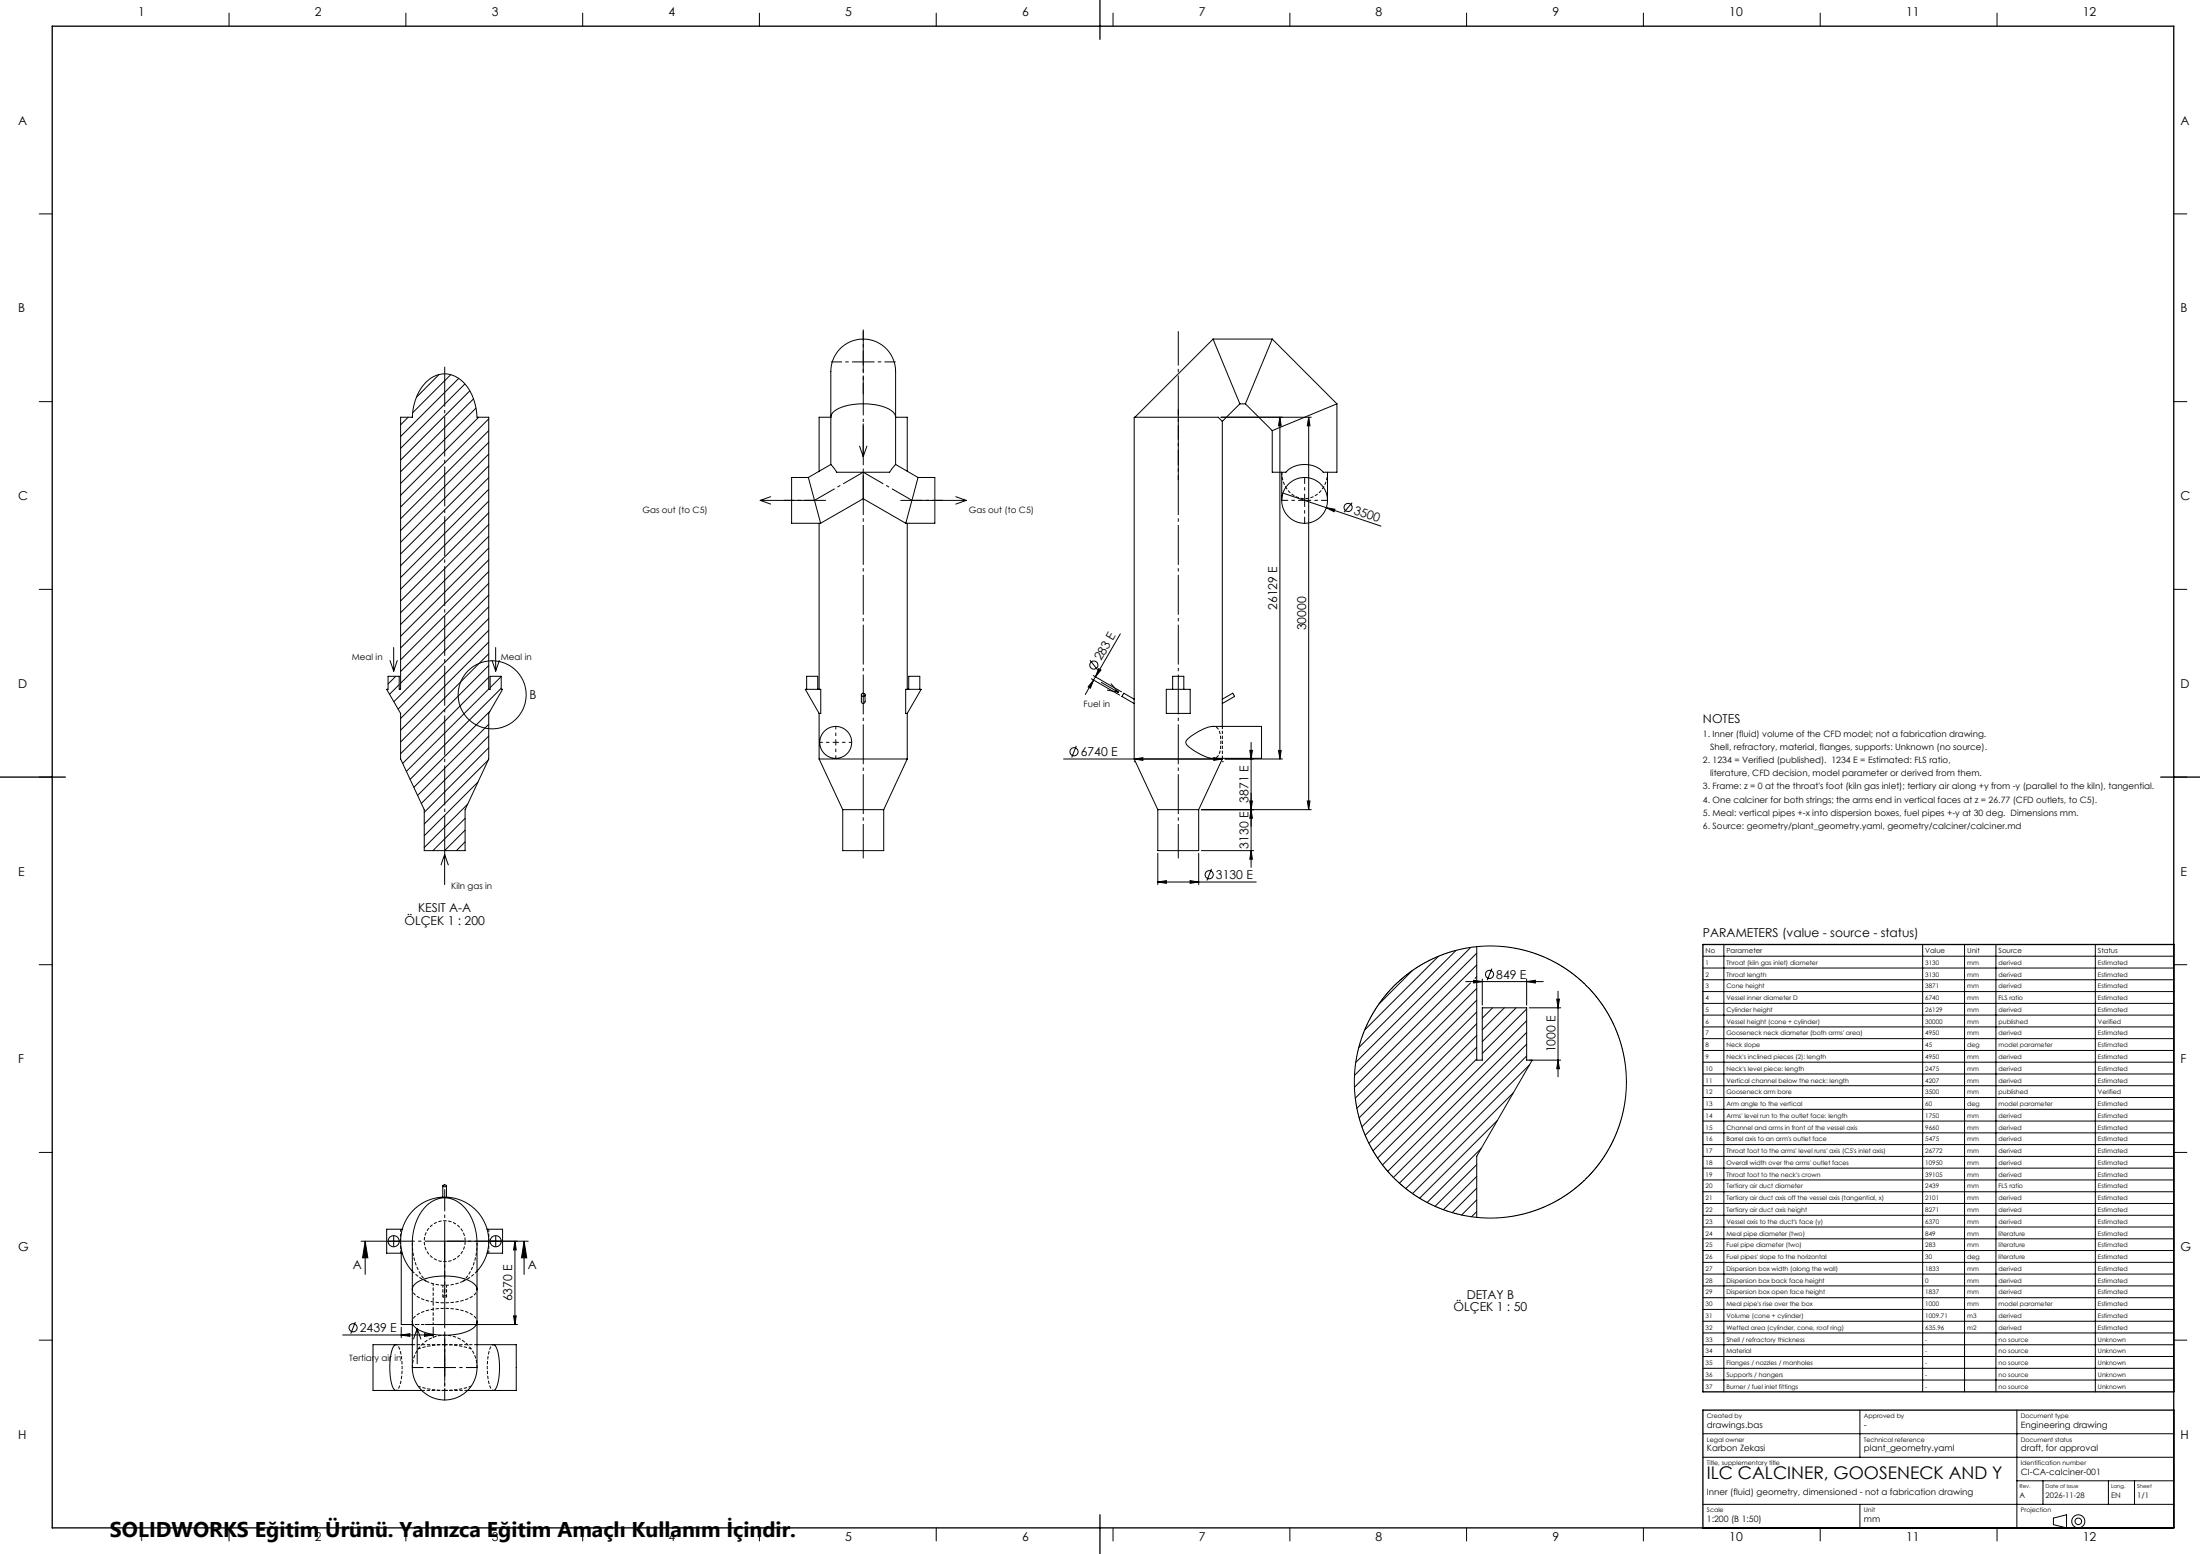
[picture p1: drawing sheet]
<svg xmlns="http://www.w3.org/2000/svg" width="841mm" height="594mm" viewBox="0 0 841 594" stroke-linecap="round" stroke-linejoin="round" font-family="sans-serif">
<path d="M153.1 474.4v4.6M153.1 469.8v4.6M186.9 469.8v4.6M186.9 474.4v4.6M157.6 485.9a16.9 16.9 0 0 0 5.3 3.8M177.1 489.7a16.9 16.9 0 0 0 5.3-3.8M170 514h-12.4M182.4 514h-12.4M157.6 522.7l.3-2.5 .7-2.2 1.2-2.3 1.4-1.7 1.8-1.5 2.3-1.2 2.1-.7 2.6-.2 2.6 .2 2.1 .7 2.3 1.2 1.7 1.5 1.5 1.7 1.2 2.3 .7 2.2 .3 2.5" fill="none" stroke="#000" stroke-width=".38" stroke-dasharray="1.3 .6" stroke-dashoffset=".2" stroke-linecap="butt"/>
<path d="M463.6 277.7l1.4 .3 .9 1.1 .6 1.8 .2 2.8-.2 2.9-.6 1.8-.9 1.1-1.4 .4M157.6 492.9l.3 1 .7 .9 2.6 1.7 4.1 1.1 4.7 .4 4.7-.4 4-1.1 2.7-1.7 .7-.9 .3-1M157.6 505.2l.3-1 .7-.9 2.6-1.7 4.1-1.1 4.7-.4 4.7 .4 4 1.1 2.7 1.7 .7 .9 .3 1" fill="none" stroke="#000" stroke-width=".38" stroke-dasharray="1.3 .6" stroke-dashoffset=".6" stroke-linecap="butt"/>
<path d="M162.9 489.7l3.6 1.2 3.6 .4 3.6-.4 3.4-1.2" fill="none" stroke="#000" stroke-width=".38" stroke-dasharray="1.3 .6" stroke-linecap="butt"/>
<path d="M157.6 475.4l.4 4.4a18.8 18.8 0 0 0 4.9 9.9M169.3 491.3v4.3M170.7 495.6v-4.3M177.1 489.7a20.3 20.3 0 0 0 5.3-14.3M159.5 506.3h6.1" fill="none" stroke="#000" stroke-width=".38" stroke-dasharray="1.3 .6" stroke-dashoffset=".4" stroke-linecap="butt"/>
<path d="M467.3 289.9v-12.2M170 514l-5.5 .4-4.6 1.2M180.1 515.6l-4.6-1.2-5.5-.4M159.9 529.9l5 1.2 5.1 .4M170 531.5l5.1-.4 5-1.2" fill="none" stroke="#000" stroke-width=".38" stroke-dasharray="1.3 .6" stroke-dashoffset=".3" stroke-linecap="butt"/>
<path d="M165.6 506.3v-15.6M170 514v17.5" fill="none" stroke="#000" stroke-width=".38" stroke-dasharray="1.3 .6" stroke-dashoffset=".5" stroke-linecap="butt"/>
<path d="M151.4 514l.9 .6 .7 1.9 .5 2.9 .2 3.3M153.7 522.7l-.2 3.4-.5 2.8-.7 1.9-.9 .7M186.3 522.7l.2-3.3 .5-2.9 .7-1.9 .9-.6M188.6 531.5l-.9-.7-.7-1.9-.5-2.8-.2-3.4" fill="none" stroke="#000" stroke-width=".38" stroke-dasharray="1.3 .6" stroke-dashoffset=".7" stroke-linecap="butt"/>
<path d="M177.8 474.4l-.6-3-1.7-2.5-2.5-1.7-3-.6-3 .6-2.5 1.7-1.7 2.5-.6 3 .6 3 1.7 2.6 2.5 1.7 3 .6 3-.6 2.5-1.7 1.7-2.6 .6-3M170 495.3l.6 .1 .1 .3-.7 .3-.7-.3 .1-.3 .6-.1" fill="none" stroke="#000" stroke-width=".38" stroke-dasharray="1.3 .6" stroke-dashoffset="-.1" stroke-linecap="butt"/>
<path d="M157.6 506.3h1.9" fill="none" stroke="#000" stroke-width=".38" stroke-dasharray="1.3 .6" stroke-dashoffset=".9" stroke-linecap="butt"/>
<path d="M490 180.5l.6 3.9 1.9 3.2 2.9 2.2 1.7 .6 1.6 .2 1.8-.2 1.6-.6 2.8-2.2 1.9-3.2 .7-3.9M161.2 531.5h8.8M170 531.5h8.7" fill="none" stroke="#000" stroke-width=".38" stroke-dasharray="1.3 .6" stroke-dashoffset=".1" stroke-linecap="butt"/>
<path d="M153.4 477.3v1.7" fill="none" stroke="#000" stroke-width=".38" stroke-dasharray="1.3 .6" stroke-dashoffset=".8" stroke-linecap="butt"/>
<g fill="none" stroke="#000" stroke-width=".38">
<path d="M87.6 5v5M155.2 5v5M222.7 5v5M290.3 5v5M357.9 5v5M425.5 5v5M493.1 5v5M560.6 5v5M628.2 5v5M695.8 5v5M763.4 5v5M15 81.8h5"/>
<path d="M831 81.8h5M463.7 129.6l10.3 24.8M463.7 129.6l-29.9 29.9M463.7 129.6h22.6M486.3 129.6l-10.2 24.8M486.3 129.6l24.8 24.8M15 153.5h5M156 159.5l-2.9 2.9M162.8 146.1a9.9 9.9 0 0 1 15.9 1.8 21.9 21.9 0 0 1 3.7 11.6h4.4v104h.6v-5h4.2v5h.5l-5.3 9.2v17.4l-9 19.4v15.6h-15.6v-15.6l-9.1-19.4v-17.4l-5.3-9.2h.5v-5h4.3v5h.5v-104h4.5l.1-.5a20.4 20.4 0 0 1 5.1-12.9zM167.9 143.2l-8.7 8.6M172.3 143.2l-14.5 14.6M175.4 144.6l-22.3 22.3"/>
<path d="M177.7 146.7l-24.6 24.7M179.6 149.4l-26.5 26.5M181 152.5l-27.9 27.8M182 156l-28.9 28.8M183 159.5l-29.9 29.8M466.7 159.5h34.6M474 154.4l-6.7 6.7M474 154.4h2.1M476.1 154.4l10.2 10.2M489.3 159.5l.5 3.3h-1.1zM489.3 159.5v130.6M500.3 159.5l.5 3.3h-1.1z"/>
<path d="M500.3 159.5v150M511.1 154.4v26.1h-3.6a2.42 2.42 0 0 1-2.9-1.1l-2.7-1.4-2.9-.5-3.4 .5-2.6 1.2a3.5 3.5 0 0 1-3.9 1.3h-2.8v-15.9M511.1 154.4l-24.8 10.2M831 153.5h5M186.8 160.1l-33.7 33.7M186.8 164.6l-33.7 33.7M186.8 169.1l-33.7 33.7M186.8 173.6l-33.7 33.7M186.8 178.1l-33.7 33.7M317.6 177.5l1.5 1.9a1.87 1.87 0 0 0 2.6 1.1h17a1.53 1.53 0 0 0 2.2-1.2l1.5-1.8M317.6 177.5v-35.8l.3-2.3a12.4 12.4 0 0 1 13.4-9.7 12.4 12.4 0 0 1 11.1 12.3v35.5M317.6 177.5l-8.6 5"/>
<path d="M328.6 170.5l1.4 4M330 162v12.5M331.4 170.5l-1.4 4M342.4 177.5l8.5 5M467.3 161l-.8-.6a2.11 2.11 0 0 0-2.6-.9h-30.3v107.8M467.3 161v106.3M186.8 182.6l-33.7 33.6M186.8 187l-33.7 33.8M186.8 191.6l-33.7 33.6M186.8 196l-33.7 33.7M290.6 191.3h25M290.6 191.3l4 1.4"/>
<path d="M294.6 189.9l-4 1.4M309 182.5l4.7 17.5M309 182.5h-6.4v17.5h11.1M313.1 180.2v-20.7h3.1a.93 .93 0 0 0 1.5-.5l1.1-1.7 2.4-1.4 3.2-1 4.3-.5h3.2l5.1 .9 3 1.1 1.9 1.7a1.41 1.41 0 0 0 2.1 1.4h2.8v20.7M330 180.5v10.1M330 190.6l16.3 9.4M330 190.6l-16.3 9.4M344.3 191.3h25.1M350.9 182.5l-4.6 17.5M350.9 182.5h6.5v17.5h-11.1M365.4 189.9l4 1.4M369.4 191.3l-4 1.4"/>
<path d="M490 180.5v10.8M490.4 188.5l37.5 12.6M507 194.1l3.3 .6-.3 .9zM507.5 180.5v10.8M516.9 192.2l-3.1 3.6M186.8 200.5l-33.7 33.7M186.8 205l-33.7 33.7M186.8 209.5l-33.7 33.7M186.8 214l-33.7 33.7M186.8 218.5l-33.7 33.7M313.1 200v63.5M346.8 200v63.5"/>
<path d="M15 225.3h5M186.8 223l-33.7 33.7M186.8 227.5l-33.7 33.7M186.8 231.9l-36.2 36.3M186.8 236.4l-34.6 34.7M831 225.3h5M149.1 252.5l1.4 4M150.5 247.5v9M151.3 258.5l-3 2.9M151.9 252.5l-1.4 4M186.8 240.9l-33.7 33.7M186.8 245.4l-33.7 33.7"/>
<path d="M186.8 249.9l-33.7 33.7M186.8 254.4l-33.7 33.7M186.8 258.9l-32.9 32.9M188.1 252.5l1.4 4M189.5 247.5v9M190.9 252.5l-1.4 4M191.6 258.6l-4.2 4.2M416.7 252.3l2.9 3.8M417.2 259.5l10.8 6.2M417.9 258.2l10.8 6.3M418 260l-1.2 3.1-.8-.5zM418 260l-3.1 5.5"/>
<path d="M418.7 258.7l-.7 1.3M420 255.6l.9 .5-2.2 2.6zM428.3 242.3l-9.6 16.4M152.6 261.7l-3.7 3.7M186.8 263.4l-31.5 31.5M186.8 276.9l-27.2 27.2M187.3 271.9l-29.1 29.1M191.6 263.1l-34.8 34.8M307.8 263.5h6v9.2h-.7zM308.4 263.5v-5h4.2v5M313.1 272.7v17.4M329.3 265.6v2.7l.6 .6 .5-.1 .3-.6v-2.6"/>
<path d="M346.2 263.5h5.9l-5.3 9.2h-.6zM346.8 272.7v17.4M347.4 263.5v-5h4.2v5M421 260.8l6.5 3.8M423.3 263.8l4.2 .8M424.7 261.4l2.8 3.2M433.6 267.3v1.6M433.6 267.3l-4-2.3-.7 1.2 4.7 2.7M433.6 268.9v21.2M445.8 263.5h9.2v9.2h-9.2zM448.3 263.5v-5h4.2v5M467.3 267.3v1.6"/>
<path d="M467.3 267.3l3.9-2.3 .7 1.2-4.6 2.7M467.3 268.9v8.8M15 297h5M182.7 298.9l-20.5 20.6M186.7 290.5l-24.5 24.5M186.8 281.3l-25.8 25.8M186.8 285.8l-24.6 24.7M313.1 290.1h33.7M313.1 290.1l9.1 19.4M346.8 290.1l-9 19.4M406.6 290.1h60.7M411.4 285.1l-1.7 4.5"/>
<path d="M433.6 290.1h33.7M433.6 290.1l3.3-.5v1zM433.6 291.1h.1M433.6 290.1l9 19.4M454 282.5l4.1-2.9 2.8-1.3 1.9-.6h19.4v12.2h-19l-1.3-.3-3.8-1.7-3.9-2.6-.9-1.3 .1-.8zM464 289.6l3.3 .5-3.3 .5zM467.3 291.1h.1M467.3 290.1l-9.1 19.4M467.3 289.9v.2M468.3 290.1h22M477.8 286.8h1l-.5 3.3zM478.3 283.8v47.7"/>
<path d="M488.7 286.8h1.1l-.5 3.3zM831 297h5M177.8 312.8l-12.3 12.3M177.8 317.3l-7.8 7.8M178.8 307.3l-16.6 16.7M322.2 309.5h15.6M322.2 309.5v15.6h15.6v-15.6M442.6 309.5h15.6M442.6 309.5v15.6h15.6v-15.6M459.2 309.5h42.1M477.8 306.2h1l-.5 3.3zM478.3 309.5l.5 3.3h-1z"/>
<path d="M499.7 306.2h1.1l-.5 3.3zM170 326.6v11.5M170 326.6l-1.4 4M170 326.6l1.4 4M177.8 321.8l-3.3 3.3M442.6 337.1l3.3-.5v1zM442.6 326.1v12M442.6 337.1h37.6M454.9 336.6l3.3 .5-3.3 .5zM458.2 326.1v12M459.2 325.1h20M463.1 332.1l-1.7 4.5"/>
<path d="M478.3 325.1l.5 3.3h-1zM15 368.8h5M539.9 371l-12.8 12.8M549.9 365.5l-28.2 28.2M556.6 363.3l-37.2 37.2M560.3 375.2h29.7M562.1 375.7l-44 44.1M562.3 362.1l-44 44M563.3 374.7l3.3 .5-3.3 .5zM564.5 364.3l-46.7 46.8M564.5 368.9l-46.7 46.7M564.5 373.3l-.6 .7"/>
<path d="M564.5 377.8l-45.8 45.8M564.5 361.8v43.4h2.1v-20h17v20h13M566.6 374.2v10M570.3 370.2l-1.8 4.5M583.6 375.2l3.3-.5v1zM583.6 374.2v10M595.6 378.9v32.7M651 365.5h180M651 370h180M651 374.5h180M651 379h180M659 361v171"/>
<path d="M735 361v171M751 361v171M763 361v171M801 361v171M831 368.8h5M564.5 382.3l-44.9 45M564.5 386.8l-43.9 43.9M564.5 391.3l-42.6 42.6M564.5 395.8l-41.2 41.2M570.6 385.2l-4 4M575.1 385.2l-8.5 8.5M579.6 385.2l-13 12.9"/>
<path d="M583.6 385.7l-17 17M583.6 390.2l-55.1 55.1M583.6 394.6l-53.1 53.1M583.6 399.1l-50.9 51M584.6 385.2h12M595.1 381.9h1l-.5 3.3zM651 383.5h180M651 388h180M651 392.5h180M651 397h180M564.5 400.3l-39.6 39.6M564.5 404.8l-37.9 37.9"/>
<path d="M578.5 417.7l-38.5 38.5M583.6 403.6l-48.6 48.7M584.7 407.1l-47.3 47.2M585.7 405.2l-21.2 36.8v23.3M595.6 405.2l.5 3.3h-1zM651 401.5h180M651 406h180M651 410.5h180M651 415h180M651 419.5h180M566.2 439l-20.6 20.6M572.4 428.3l-29.7 29.7"/>
<path d="M651 424h180M651 428.5h180M651 433h180M651 437.5h180M15 440.5h5M169.3 453.3v4.3M169.3 453.2l1-.3 .4 .4-.9 .3zM170.7 453.3v4.3M564.5 445.2l-15.9 15.9M564.5 449.7l-12.7 12.7M564.5 454.2l-9.3 9.3M564.5 458.6l-5.8 5.8"/>
<path d="M651 442h180M651 446.5h180M651 451h180M651 455.5h180M831 440.5h5M138 474.4h12.7M139.6 474.4l1 6.4h-2zM139.6 474.4v12.7M153.4 479v27.3h4.2M153.8 469.9h-6v9.1h6M162.8 461.1a9.8 9.8 0 0 1 15.6 1.5 21.4 21.4 0 0 1 4 12.8v47.3a12.4 12.4 0 0 1-12.4 12.4 12.4 12.4 0 0 1-12.4-12.4v-48.4l.3-2.7a19 19 0 0 1 4.9-10.5zM171 474.4h30.9"/>
<path d="M186.2 469.9h5.9v9.1h-5.9M196.8 474.4l.5 3.4h-1zM196.8 474.4v31.9M200.3 474.4l1.1 6.4h-2zM200.3 474.4v12.7M564.5 463.1l-2 2M651 460h180M651 464.5h180M651 469h180M651 473.5h180M651 478h180M157.6 492.9l.3-1.1 .5-.8 2.6-1.7 3.6-1.1 4.7-.5 4.8 .3 4.2 1 3 1.8 .8 1 .3 1.1"/>
<path d="M157.6 485.9a16.8 16.8 0 0 1 .6-23.5 16.8 16.8 0 0 1 23.5 0 16.8 16.8 0 0 1 .7 23.5M651 482.5h180M651 487h180M651 491.5h180M651 496h180M15 512.3h5M131 510.3h34.6M135.9 505.3l-1.8 4.5M151.3 514l-.7 .5-.9 2.1-.7 5.2 .2 4.1 .5 3 .7 1.8 .9 .8M153.4 510.3l3.3-.5v1zM153.4 507.3v4M157.6 505.2l.3 1.1 .6 .9 2.1 1.4 3.8 1.2 4.3 .6 4.5-.2 5.3-1.2 2.7-1.5 .9-1.2 .3-1.1"/>
<path d="M157.6 514h-15v17.5h18.6M159.5 507.8v13.5M159.5 507.8l-1.4 4M159.5 507.8l1.4 4M162.3 509.8l3.3 .5-3.3 .5zM165.6 507.3v4M166.6 506.3h31.2M182.4 514h14.9v17.5h-18.6M188.6 514l.8 .5 .8 1.7 .8 5.9-.1 3.4-.6 3.3-.9 2.2-.8 .5M196.3 503h1l-.5 3.3zM651 500.5h180M651 505h180"/>
<path d="M651 509.5h180M651 514h180M651 518.5h180M831 512.3h5M651 523h180M651 527.5h180M711 539v18M771 539v45M651 548h180M651 557h180M651 575h180M711 575v9"/>
<path d="M771 566h60M781 566v9M806 566v9M816 566v9M87.6 584v5M155.2 584v5M222.7 584v5M290.3 584v5M357.9 584v5M425.5 584v5M493.1 584v5M560.6 584v5"/>
<path d="M628.2 584v5M695.8 584v5M763.4 584v5M785 580.3l5-1.3v5l-5-1.2z"/>
<circle cx="498.7" cy="191.3" r="8.8"/>
<circle cx="515.3" cy="194" r="1.56"/>
<circle cx="418.1" cy="254.2" r="1.55"/>
<circle cx="188.1" cy="265.6" r="13"/>
<circle cx="330" cy="265.6" r=".67"/>
<circle cx="319.5" cy="283.8" r="6.1"/>
<circle cx="410.6" cy="287.3" r="1.56"/>
<circle cx="462.2" cy="334.3" r="1.55"/>
<circle cx="569.4" cy="372.4" r="1.55"/>
<circle cx="569.7" cy="413.6" r="52"/>
<circle cx="150.5" cy="474.4" r="2.13"/>
<circle cx="189.5" cy="474.4" r="2.12"/>
<circle cx="135" cy="507.5" r="1.55"/>
<circle cx="794.5" cy="581.5" r="1.25"/>
<circle cx="794.5" cy="581.5" r="2.5"/>
</g>
<path d="M170 328.1v-189.1" fill="none" stroke="#000" stroke-width=".38" stroke-dasharray="15.2 1.3 1.3 1.3" stroke-dashoffset="-1.2" stroke-linecap="butt"/>
<path d="M330 328.1v-201.5M450.4 328.1v-201.5" fill="none" stroke="#000" stroke-width=".38" stroke-dasharray="15.2 1.3 1.3 1.3" stroke-dashoffset="2.1" stroke-linecap="butt"/>
<path d="M330 180.5l18.6 10.8M330 180.5l-18.6 10.8" fill="none" stroke="#000" stroke-width=".38" stroke-dasharray="15.2 1.3 1.3 1.3" stroke-dashoffset="6.4" stroke-linecap="butt"/>
<path d="M311.4 191.3h-11.8M348.6 191.3h11.8" fill="none" stroke="#000" stroke-width=".38" stroke-dasharray="15.2 1.3 1.3 1.3" stroke-dashoffset="11.3" stroke-linecap="butt"/>
<path d="M450.4 183.5v-27" fill="none" stroke="#000" stroke-width=".38" stroke-dasharray="15.2 1.3 1.3 1.3" stroke-dashoffset="3.6" stroke-linecap="butt"/>
<path d="M150.1 474.4h39.8M170 494.3v-39.7" fill="none" stroke="#000" stroke-width=".38" stroke-dasharray="15.2 1.3 1.3 1.3" stroke-dashoffset="6.8" stroke-linecap="butt"/>
<path d="M170 474.4v51.3" fill="none" stroke="#000" stroke-width=".38" stroke-dasharray="15.2 1.3 1.3 1.3" stroke-dashoffset="1" stroke-linecap="butt"/>
<path d="M183.9 506.3h-21.4" fill="none" stroke="#000" stroke-width=".38" stroke-dasharray="15.2 1.3 1.3 1.3" stroke-dashoffset="6.5" stroke-linecap="butt"/>
<path d="M20 10h811v574h-811zM420.5 0v15M0 297h25M826 297h15M831 361h-180v171h180M831 539h-180v45M420.5 579v15" fill="none" stroke="#000" stroke-width=".5"/>
<g fill="#000">
<path d="M489.3 159.5l.5 3.3h-1.1zM500.3 159.5l.5 3.3h-1.1zM507 194.1l3.3 .6-.3 .9zM418 260l-1.2 3.1-.8-.5zM420 255.6l.9 .5-2.2 2.6zM433.6 290.1l3.3-.5v1zM464 289.6l3.3 .5-3.3 .5zM477.8 286.8h1l-.5 3.3zM488.7 286.8h1.1l-.5 3.3zM477.8 306.2h1l-.5 3.3zM478.3 309.5l.5 3.3h-1zM499.7 306.2h1.1l-.5 3.3z"/>
<path d="M442.6 337.1l3.3-.5v1zM454.9 336.6l3.3 .5-3.3 .5zM478.3 325.1l.5 3.3h-1zM563.3 374.7l3.3 .5-3.3 .5zM583.6 375.2l3.3-.5v1zM595.1 381.9h1l-.5 3.3zM595.6 405.2l.5 3.3h-1zM139.6 474.4l1 6.4h-2zM196.8 474.4l.5 3.4h-1zM200.3 474.4l1.1 6.4h-2zM153.4 510.3l3.3-.5v1zM162.3 509.8l3.3 .5-3.3 .5z"/>
<path d="M196.3 503h1l-.5 3.3z"/>
</g>
<path d="M330 138.3v.1M498.7 191.3v-.1M319.5 283.8v-.1M150.5 474.4h-2.1M150.5 474.4v-2.1M150.5 474.5v2.1M150.5 474.4h2.1M189.5 474.4h-2.1M189.5 474.4v-2.1M189.5 474.5v2.1M189.5 474.4h2.1" fill="none" stroke="#000" stroke-width=".38" stroke-dasharray="15.2 1.3 1.3 1.3" stroke-linecap="butt"/>
<path d="M330 138.3h-12.4M330 138.3v-12.3M330 138.4v12.3M330 138.3h12.4M170 522.7h-12.4M170 522.7v-12.4M170 522.8v12.3M170 522.7h12.4" fill="none" stroke="#000" stroke-width=".38" stroke-dasharray="15.2 1.3 1.3 1.3" stroke-dashoffset="11" stroke-linecap="butt"/>
<path d="M319.5 283.8h-6.1M319.5 283.7v-6.1M319.5 283.8v6.1M319.5 283.8h6.1" fill="none" stroke="#000" stroke-width=".38" stroke-dasharray="15.2 1.3 1.3 1.3" stroke-dashoffset="14.1" stroke-linecap="butt"/>
<path d="M498.7 191.3h-8.7M498.7 191.3v8.7M498.7 191.2v-8.7M498.8 191.3h8.7" fill="none" stroke="#000" stroke-width=".38" stroke-dasharray="15.2 1.3 1.3 1.3" stroke-dashoffset="12.8" stroke-linecap="butt"/>
<text font-size="8.2" x="42.1" y="587.3">SOLIDWORKS Eğitim Ürünü. Yalnızca Eğitim Amaçlı Kullanım İçindir.</text>
<text font-size="6.7" x="652.5" y="565.5">ILC CALCINER, GOOSENECK AND Y</text>
<g font-size="4.7">
<text x="52.8" y="6">1</text>
<text x="120.4" y="6">2</text>
<text x="188" y="6">3</text>
<text x="255.5" y="6">4</text>
<text x="323.1" y="6">5</text>
<text x="390.7" y="6">6</text>
<text x="458.3" y="6">7</text>
<text x="525.9" y="6">8</text>
<text x="593.5" y="6">9</text>
<text x="661" y="6">10</text>
<text x="728.6" y="6">11</text>
<text x="796.2" y="6">12</text>
<text x="7" y="47.7">A</text>
<text x="833.5" y="47.7">A</text>
<text x="7" y="119.4">B</text>
<text x="833.5" y="119.4">B</text>
<text x="7" y="191.2">C</text>
<text x="833.5" y="191.2">C</text>
<text x="517.2" y="196.4" transform="rotate(19 517.2 196.4)">3500</text>
<text x="488.3" y="233.1" transform="rotate(-90 488.3 233.1)">26129 E</text>
<text x="499.3" y="240.9" transform="rotate(-90 499.3 240.9)">30000</text>
<text x="420.9" y="252.8" transform="rotate(-60 420.9 252.8)">283 E</text>
<text x="7" y="262.9">D</text>
<text x="833.5" y="262.9">D</text>
<text x="202.5" y="267">B</text>
<text x="651" y="276.5">NOTES</text>
<text x="413.1" y="289">6740 E</text>
<text x="477.3" y="306.9" transform="rotate(-90 477.3 306.9)">3871 E</text>
<text x="477.3" y="324.4" transform="rotate(-90 477.3 324.4)">3130 E</text>
<text x="7" y="334.7">E</text>
<text x="833.5" y="334.7">E</text>
<text x="464.8" y="336">3130 E</text>
<text x="154.6" y="353.5">ÖLÇEK 1 : 200</text>
<text x="159.8" y="348.6">KESIT A-A</text>
<text x="651" y="358">PARAMETERS (value - source - status)</text>
<text x="572" y="374.1">849 E</text>
<text x="7" y="406.4">F</text>
<text x="594.6" y="402.3" transform="rotate(-90 594.6 402.3)">1000 E</text>
<text x="833.5" y="406.4">F</text>
<text x="7" y="478.2">G</text>
<text x="833.5" y="478.2">G</text>
<text x="134.9" y="485">A</text>
<text x="201.7" y="485">A</text>
<text x="195.8" y="497.4" transform="rotate(-90 195.8 497.4)">6370 E</text>
<text x="560.7" y="496.7">DETAY B</text>
<text x="555.6" y="501.2">ÖLÇEK 1 : 50</text>
<text x="137.6" y="509.2">2439 E</text>
<text x="7" y="549.9">H</text>
<text x="833.5" y="549.9">H</text>
<text x="52.8" y="589">1</text>
<text x="120.4" y="589">2</text>
<text x="188" y="589">3</text>
<text x="255.5" y="589">4</text>
<text x="323.1" y="589">5</text>
<text x="390.7" y="589">6</text>
<text x="458.3" y="589">7</text>
<text x="525.9" y="589">8</text>
<text x="593.5" y="589">9</text>
<text x="661" y="589">10</text>
<text x="728.6" y="589">11</text>
<text x="796.2" y="589">12</text>
</g>
<g font-size="3.3">
<text x="245.6" y="196">Gas out (to C5)</text>
<text x="370.4" y="196">Gas out (to C5)</text>
<text x="134.5" y="252.3">Meal in</text>
<text x="191.5" y="252.3">Meal in</text>
<text x="414.2" y="270.3">Fuel in</text>
<text x="651" y="281.8">1. Inner (fluid) volume of the CFD model; not a fabrication drawing.</text>
<text x="653.8" y="286.8">Shell, refractory, material, flanges, supports: Unknown (no source).</text>
<text x="651" y="291.8">2. 1234 = Verified (published). 1234 E = Estimated: FLS ratio,</text>
<text x="653.8" y="296.8">literature, CFD decision, model parameter or derived from them.</text>
<text x="651" y="301.8">3. Frame: z = 0 at the throat's foot (kiln gas inlet); tertiary air along +y from -y (parallel to the kiln), tangential.</text>
<text x="651" y="306.8">4. One calciner for both strings; the arms end in vertical faces at z = 26.77 (CFD outlets, to C5).</text>
<text x="651" y="311.8">5. Meal: vertical pipes +-x into dispersion boxes, fuel pipes +-y at 30 deg. Dimensions mm.</text>
<text x="651" y="316.8">6. Source: geometry/plant_geometry.yaml, geometry/calciner/calciner.md</text>
<text x="172.5" y="339.9">Kiln gas in</text>
<text x="133.5" y="520.1">Tertiary air in</text>
<text x="652.5" y="545.8">drawings.bas</text>
<text x="712.5" y="545.8">-</text>
<text x="772.5" y="545.8">Engineering drawing</text>
<text x="652.5" y="554.8">Karbon Zekasi</text>
<text x="712.5" y="554.8">plant_geometry.yaml</text>
<text x="772.5" y="554.8">draft, for approval</text>
<text x="772.5" y="563.8">CI-CA-calciner-001</text>
<text x="652.5" y="571.3">Inner (fluid) geometry, dimensioned - not a fabrication drawing</text>
<text x="652.5" y="581.8">1:200 (B 1:50)</text>
<text x="712.5" y="581.8">mm</text>
</g>
<g font-size="2.9">
<text x="772" y="572.6">A</text>
<text x="782" y="572.6">2026-11-28</text>
<text x="807" y="572.6">EN</text>
<text x="817" y="572.6">1/1</text>
</g>
<g font-size="2.7">
<text x="652" y="364.4">No</text>
<text x="660" y="364.4">Parameter</text>
<text x="736" y="364.4">Value</text>
<text x="752" y="364.4">Unit</text>
<text x="764" y="364.4">Source</text>
<text x="802" y="364.4">Status</text>
</g>
<g font-size="2.4">
<text x="652" y="368.8">1</text>
<text x="660" y="368.8">Throat (kiln gas inlet) diameter</text>
<text x="736" y="368.8">3130</text>
<text x="752" y="368.8">mm</text>
<text x="764" y="368.8">derived</text>
<text x="802" y="368.8">Estimated</text>
<text x="652" y="373.3">2</text>
<text x="652" y="377.8">3</text>
<text x="660" y="373.3">Throat length</text>
<text x="660" y="377.8">Cone height</text>
<text x="736" y="373.3">3130</text>
<text x="736" y="377.8">3871</text>
<text x="752" y="373.3">mm</text>
<text x="752" y="377.8">mm</text>
<text x="764" y="373.3">derived</text>
<text x="764" y="377.8">derived</text>
<text x="802" y="373.3">Estimated</text>
<text x="802" y="377.8">Estimated</text>
<text x="652" y="382.3">4</text>
<text x="660" y="382.3">Vessel inner diameter D</text>
<text x="736" y="382.3">6740</text>
<text x="752" y="382.3">mm</text>
<text x="764" y="382.3">FLS ratio</text>
<text x="802" y="382.3">Estimated</text>
<text x="652" y="386.8">5</text>
<text x="660" y="386.8">Cylinder height</text>
<text x="736" y="386.8">26129</text>
<text x="752" y="386.8">mm</text>
<text x="764" y="386.8">derived</text>
<text x="802" y="386.8">Estimated</text>
<text x="652" y="391.3">6</text>
<text x="652" y="395.8">7</text>
<text x="660" y="391.3">Vessel height (cone + cylinder)</text>
<text x="660" y="395.8">Gooseneck neck diameter (both arms' area)</text>
<text x="736" y="391.3">30000</text>
<text x="736" y="395.8">4950</text>
<text x="752" y="391.3">mm</text>
<text x="752" y="395.8">mm</text>
<text x="764" y="391.3">published</text>
<text x="764" y="395.8">derived</text>
<text x="802" y="391.3">Verified</text>
<text x="802" y="395.8">Estimated</text>
<text x="652" y="400.3">8</text>
<text x="660" y="400.3">Neck slope</text>
<text x="736" y="400.3">45</text>
<text x="752" y="400.3">deg</text>
<text x="764" y="400.3">model parameter</text>
<text x="802" y="400.3">Estimated</text>
<text x="652" y="404.8">9</text>
<text x="660" y="404.8">Neck's inclined pieces (2): length</text>
<text x="736" y="404.8">4950</text>
<text x="752" y="404.8">mm</text>
<text x="764" y="404.8">derived</text>
<text x="802" y="404.8">Estimated</text>
<text x="652" y="409.3">10</text>
<text x="652" y="413.8">11</text>
<text x="660" y="409.3">Neck's level piece: length</text>
<text x="660" y="413.8">Vertical channel below the neck: length</text>
<text x="736" y="409.3">2475</text>
<text x="736" y="413.8">4207</text>
<text x="752" y="409.3">mm</text>
<text x="752" y="413.8">mm</text>
<text x="764" y="409.3">derived</text>
<text x="764" y="413.8">derived</text>
<text x="802" y="409.3">Estimated</text>
<text x="802" y="413.8">Estimated</text>
<text x="652" y="418.3">12</text>
<text x="660" y="418.3">Gooseneck arm bore</text>
<text x="736" y="418.3">3500</text>
<text x="752" y="418.3">mm</text>
<text x="764" y="418.3">published</text>
<text x="802" y="418.3">Verified</text>
<text x="652" y="422.8">13</text>
<text x="660" y="422.8">Arm angle to the vertical</text>
<text x="736" y="422.8">60</text>
<text x="752" y="422.8">deg</text>
<text x="764" y="422.8">model parameter</text>
<text x="802" y="422.8">Estimated</text>
<text x="652" y="427.3">14</text>
<text x="652" y="431.8">15</text>
<text x="660" y="427.3">Arms' level run to the outlet face: length</text>
<text x="660" y="431.8">Channel and arms in front of the vessel axis</text>
<text x="736" y="427.3">1750</text>
<text x="736" y="431.8">9660</text>
<text x="752" y="427.3">mm</text>
<text x="752" y="431.8">mm</text>
<text x="764" y="427.3">derived</text>
<text x="764" y="431.8">derived</text>
<text x="802" y="427.3">Estimated</text>
<text x="802" y="431.8">Estimated</text>
<text x="652" y="436.3">16</text>
<text x="660" y="436.3">Barrel axis to an arm's outlet face</text>
<text x="736" y="436.3">5475</text>
<text x="752" y="436.3">mm</text>
<text x="764" y="436.3">derived</text>
<text x="802" y="436.3">Estimated</text>
<text x="652" y="440.8">17</text>
<text x="660" y="440.8">Throat foot to the arms' level runs' axis (C5's inlet axis)</text>
<text x="736" y="440.8">26772</text>
<text x="752" y="440.8">mm</text>
<text x="764" y="440.8">derived</text>
<text x="802" y="440.8">Estimated</text>
<text x="652" y="445.3">18</text>
<text x="652" y="449.8">19</text>
<text x="660" y="445.3">Overall width over the arms' outlet faces</text>
<text x="660" y="449.8">Throat foot to the neck's crown</text>
<text x="736" y="445.3">10950</text>
<text x="736" y="449.8">39105</text>
<text x="752" y="445.3">mm</text>
<text x="752" y="449.8">mm</text>
<text x="764" y="445.3">derived</text>
<text x="764" y="449.8">derived</text>
<text x="802" y="445.3">Estimated</text>
<text x="802" y="449.8">Estimated</text>
<text x="652" y="454.3">20</text>
<text x="660" y="454.3">Tertiary air duct diameter</text>
<text x="736" y="454.3">2439</text>
<text x="752" y="454.3">mm</text>
<text x="764" y="454.3">FLS ratio</text>
<text x="802" y="454.3">Estimated</text>
<text x="652" y="458.8">21</text>
<text x="660" y="458.8">Tertiary air duct axis off the vessel axis (tangential, x)</text>
<text x="736" y="458.8">2101</text>
<text x="752" y="458.8">mm</text>
<text x="764" y="458.8">derived</text>
<text x="802" y="458.8">Estimated</text>
<text x="652" y="463.3">22</text>
<text x="652" y="467.8">23</text>
<text x="660" y="463.3">Tertiary air duct axis height</text>
<text x="660" y="467.8">Vessel axis to the duct's face (y)</text>
<text x="736" y="463.3">8271</text>
<text x="736" y="467.8">6370</text>
<text x="752" y="463.3">mm</text>
<text x="752" y="467.8">mm</text>
<text x="764" y="463.3">derived</text>
<text x="764" y="467.8">derived</text>
<text x="802" y="463.3">Estimated</text>
<text x="802" y="467.8">Estimated</text>
<text x="652" y="472.3">24</text>
<text x="660" y="472.3">Meal pipe diameter (two)</text>
<text x="736" y="472.3">849</text>
<text x="752" y="472.3">mm</text>
<text x="764" y="472.3">literature</text>
<text x="802" y="472.3">Estimated</text>
<text x="652" y="476.8">25</text>
<text x="660" y="476.8">Fuel pipe diameter (two)</text>
<text x="736" y="476.8">283</text>
<text x="752" y="476.8">mm</text>
<text x="764" y="476.8">literature</text>
<text x="802" y="476.8">Estimated</text>
<text x="652" y="481.3">26</text>
<text x="652" y="485.8">27</text>
<text x="660" y="481.3">Fuel pipes' slope to the horizontal</text>
<text x="660" y="485.8">Dispersion box width (along the wall)</text>
<text x="736" y="481.3">30</text>
<text x="736" y="485.8">1833</text>
<text x="752" y="481.3">deg</text>
<text x="752" y="485.8">mm</text>
<text x="764" y="481.3">literature</text>
<text x="764" y="485.8">derived</text>
<text x="802" y="481.3">Estimated</text>
<text x="802" y="485.8">Estimated</text>
<text x="652" y="490.3">28</text>
<text x="660" y="490.3">Dispersion box back face height</text>
<text x="736" y="490.3">0</text>
<text x="752" y="490.3">mm</text>
<text x="764" y="490.3">derived</text>
<text x="802" y="490.3">Estimated</text>
<text x="652" y="494.8">29</text>
<text x="660" y="494.8">Dispersion box open face height</text>
<text x="736" y="494.8">1837</text>
<text x="752" y="494.8">mm</text>
<text x="764" y="494.8">derived</text>
<text x="802" y="494.8">Estimated</text>
<text x="652" y="499.3">30</text>
<text x="652" y="503.8">31</text>
<text x="660" y="499.3">Meal pipe's rise over the box</text>
<text x="660" y="503.8">Volume (cone + cylinder)</text>
<text x="736" y="499.3">1000</text>
<text x="736" y="503.8">1009.71</text>
<text x="752" y="499.3">mm</text>
<text x="752" y="503.8">m3</text>
<text x="764" y="499.3">model parameter</text>
<text x="764" y="503.8">derived</text>
<text x="802" y="499.3">Estimated</text>
<text x="802" y="503.8">Estimated</text>
<text x="652" y="508.3">32</text>
<text x="660" y="508.3">Wetted area (cylinder, cone, roof ring)</text>
<text x="736" y="508.3">635.96</text>
<text x="752" y="508.3">m2</text>
<text x="764" y="508.3">derived</text>
<text x="802" y="508.3">Estimated</text>
<text x="652" y="512.8">33</text>
<text x="660" y="512.8">Shell / refractory thickness</text>
<text x="736" y="512.8">-</text>
<text x="764" y="512.8">no source</text>
<text x="802" y="512.8">Unknown</text>
<text x="652" y="517.3">34</text>
<text x="652" y="521.8">35</text>
<text x="660" y="517.3">Material</text>
<text x="660" y="521.8">Flanges / nozzles / manholes</text>
<text x="736" y="517.3">-</text>
<text x="736" y="521.8">-</text>
<text x="764" y="517.3">no source</text>
<text x="764" y="521.8">no source</text>
<text x="802" y="517.3">Unknown</text>
<text x="802" y="521.8">Unknown</text>
<text x="652" y="526.3">36</text>
<text x="660" y="526.3">Supports / hangers</text>
<text x="736" y="526.3">-</text>
<text x="764" y="526.3">no source</text>
<text x="802" y="526.3">Unknown</text>
<text x="652" y="530.8">37</text>
<text x="660" y="530.8">Burner / fuel inlet fittings</text>
<text x="736" y="530.8">-</text>
<text x="764" y="530.8">no source</text>
<text x="802" y="530.8">Unknown</text>
<text x="652.5" y="542.1">Created by</text>
<text x="712.5" y="542.1">Approved by</text>
<text x="772.5" y="542.1">Document type</text>
<text x="652.5" y="551.1">Legal owner</text>
<text x="712.5" y="551.1">Technical reference</text>
<text x="772.5" y="551.1">Document status</text>
<text x="652.5" y="560.1">Title, supplementary title</text>
<text x="772.5" y="560.1">Identification number</text>
<text x="652.5" y="578.1">Scale</text>
<text x="712.5" y="578.1">Unit</text>
<text x="772.5" y="578.1">Projection</text>
</g>
<g font-size="2">
<text x="772" y="568.9">Rev.</text>
<text x="782" y="568.9">Date of issue</text>
<text x="807" y="568.9">Lang.</text>
<text x="817" y="568.9">Sheet</text>
</g>
</svg>
